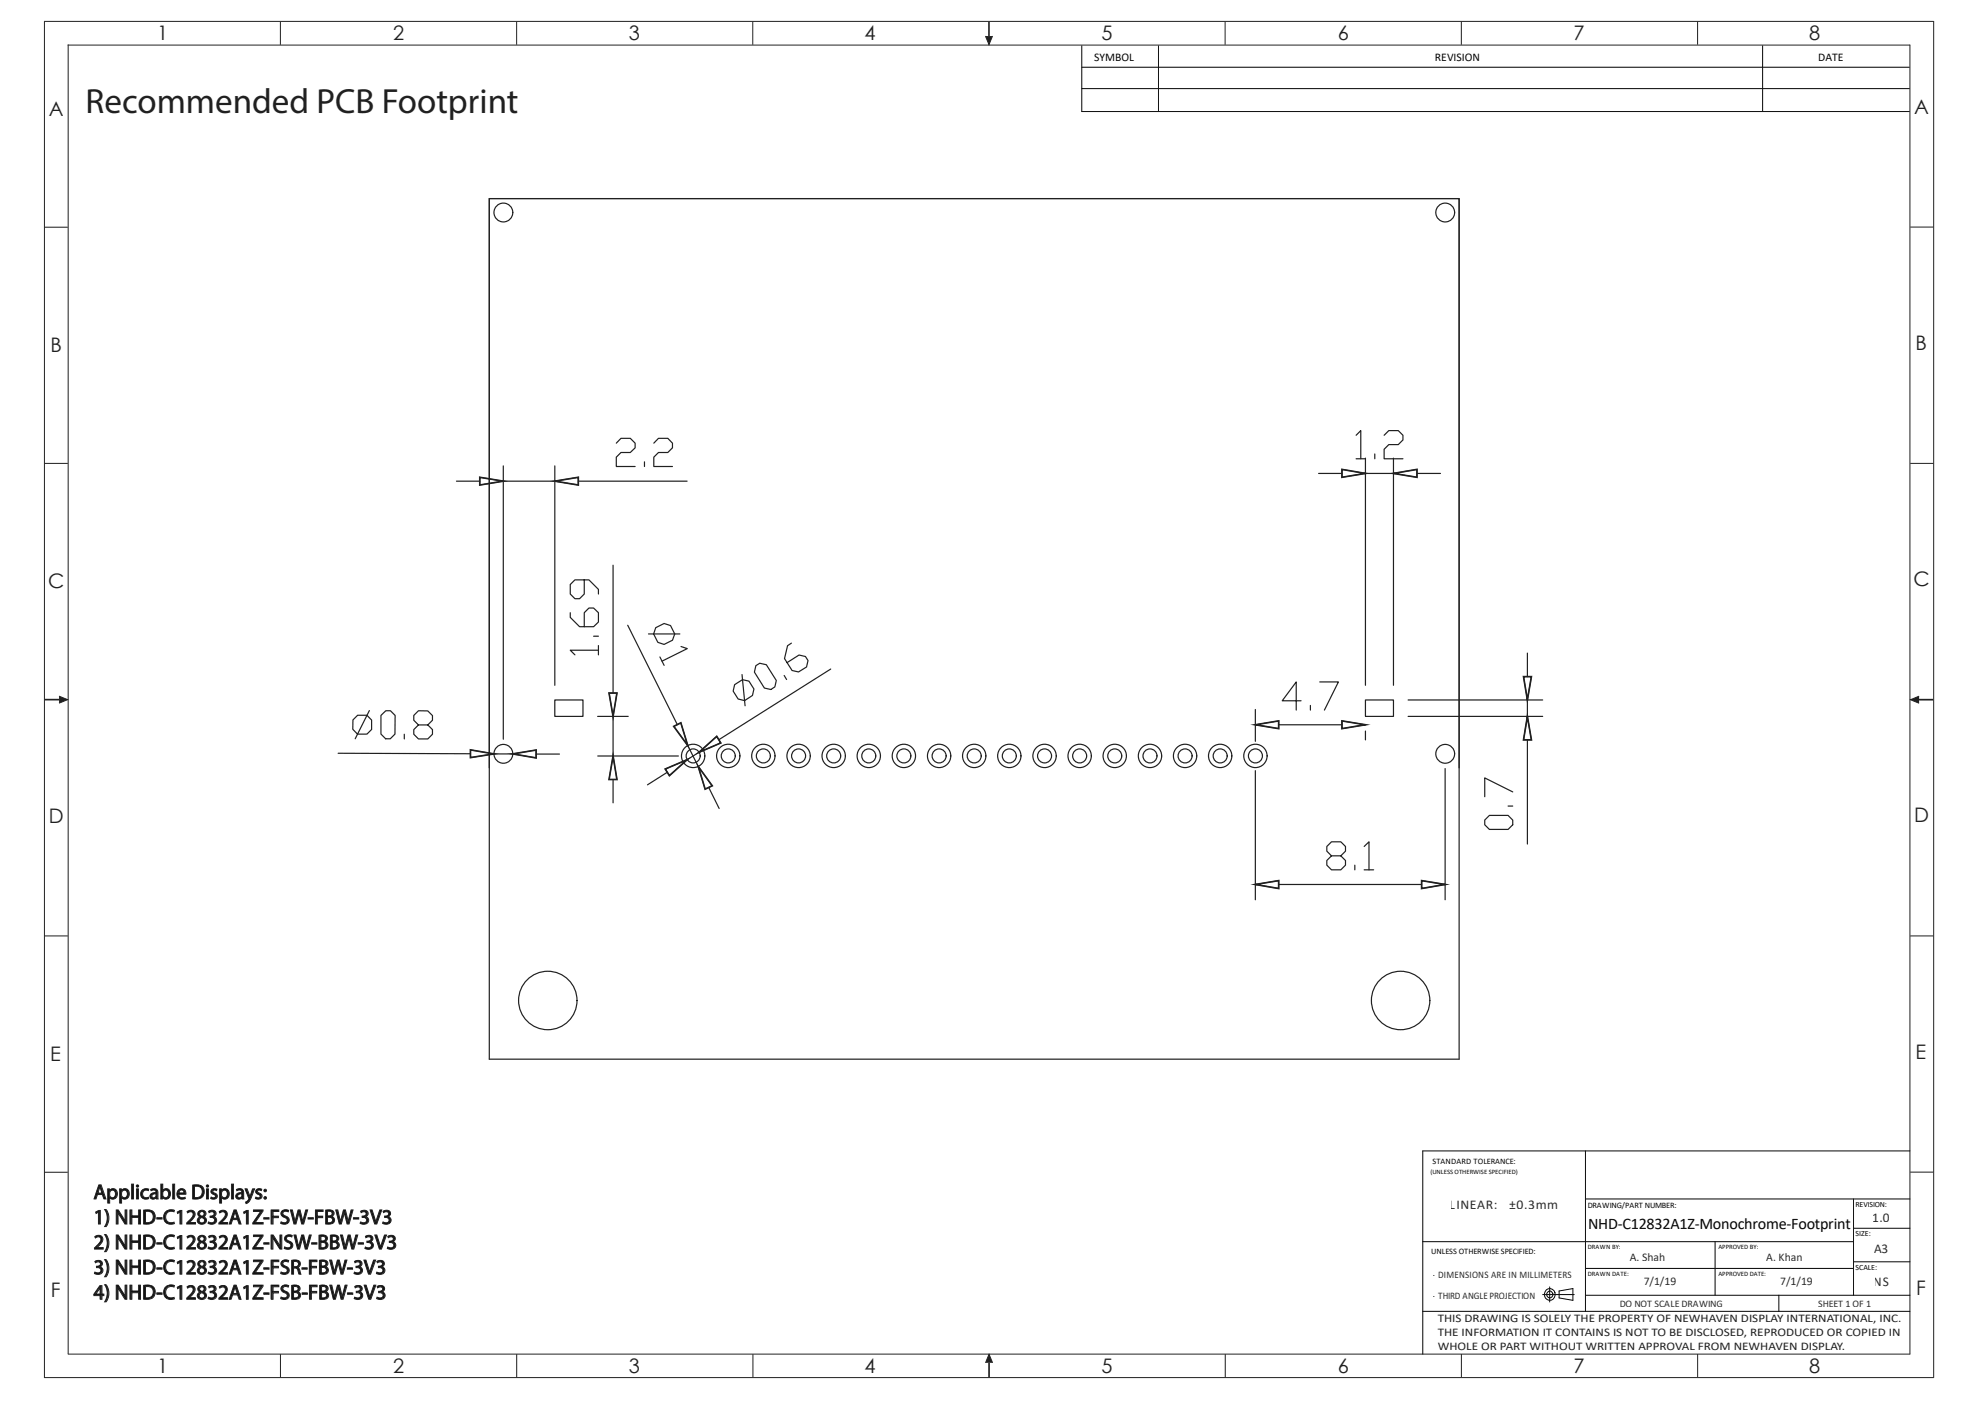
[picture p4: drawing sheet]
<svg xmlns="http://www.w3.org/2000/svg" width="420mm" height="297mm" viewBox="0 0 420 297" stroke-linecap="round" stroke-linejoin="round" font-family="sans-serif">
<!-- layer: Layer 1 -->
<g fill="none" stroke="#231f20" stroke-width=".21">
<path d="M9.3 4.5h399.8M9.4 4.5v287M14.3 9.5h389.8M14.4 9.4v277M59.3 4.6v4.9M109.3 4.6v4.9M159.3 4.6v4.9M259.2 4.6v4.9M309.2 4.6v4.9M359.2 4.6v4.9M404.1 9.5v277M409.1 4.5v287"/>
<path d="M9.5 48.1h4.8M404.2 48h4.9M9.5 98h4.9M283.9 99.3l5 .8-5 .9zM404.2 98h4.9M101.5 101l5 .8-5 .8zM117.4 101.8l5-.8v1.6zM294.8 100.1l5-.8v1.7zM99.5 158.6l5 .9-5 .8zM108.5 159.5l4.9-.8v1.6zM128.9 146.6h1.6l-.8 4.9zM129.7 159.9l.8 5h-1.6z"/>
<path d="M142.6 153.7l1.5-.8 1.4 4.8zM147.9 159.1l3.8-3.3 .8 1.4zM265.6 153.3l5-.8v1.6zM283.9 152.5l5 .8-5 .8zM322.4 143.1h1.6l-.8 5zM323.2 151.5l.8 5h-1.6zM140.8 162.7l4.6-2-3.8 3.4zM147.7 162.1l3 4.1-1.5 .7zM9.5 198h4.8M265.6 187.1l5-.8v1.7zM300.8 186.3l5 .8-5 .9zM404.2 198h4.8"/>
<path d="M9.5 248h4.9M20.3 256.4l.6-.3h.3v2.8h-.4v-2.5l-.5 .3zM20.9 250.6h.5l1 3h-.4l-.3-.9h-1.1l-.3 .9h-.4zM21.1 251l.5 1.4h-.9zM22.2 255.9a.94 .94 0 0 1 .7 .9l.1 .9-.1 .9a.95 .95 0 0 1-.7 .9 3.2 3.2 0 0 0 0-3.6zM22.8 251.5h.4v.4a.98 .98 0 0 1 1.3-.3 .98 .98 0 0 1 .3 1.3 .9 .9 0 0 1-.7 .7 .9 .9 0 0 1-.9-.3v1.2h-.4zM23.4 252a.7 .7 0 0 1 .9-.1 .7 .7 0 0 1 .1 1 .66 .66 0 0 1-.9 .4 .66 .66 0 0 1-.3-.9zM24.6 256h.4l1.5 2.4v-2.4h.3v2.9h-.3l-1.6-2.5 .1 2.5h-.4zM25.3 251.5h.4v.4a.98 .98 0 0 1 1.3-.3 .98 .98 0 0 1 .3 1.3 .9 .9 0 0 1-.7 .7 .9 .9 0 0 1-.9-.3v1.2h-.4zM25.9 252a.7 .7 0 0 1 .9-.1 .7 .7 0 0 1 .1 1 .66 .66 0 0 1-.8 .4 .66 .66 0 0 1-.4-.9zM27.5 256h.4v1.2h1.4v-1.2h.4v2.9h-.4v-1.4h-1.4v1.4h-.4zM27.9 250.5h.3v3.1h-.3z"/>
<path d="M28.9 251.5h.4v2.1h-.4zM28.9 250.7h.4v.4h-.4zM30.2 251.7l.9-.2 .4 .1-.1 .3a.81 .81 0 0 0-1.2 .7 .81 .81 0 0 0 1.2 .7l.1 .2a1.13 1.13 0 0 1-1.6-.3 1.13 1.13 0 0 1 .3-1.5zM30.4 256a1.72 1.72 0 0 1 2.4 1.4 1.67 1.67 0 0 1-2.2 1.5h-.2zM30.8 256.3a1.26 1.26 0 0 1 1.7 1.2 1.26 1.26 0 0 1-1.7 1.1zM31.9 251.6l.2-.1a.86 .86 0 0 1 .9 0 .86 .86 0 0 1 .4 .8l.1 1.3h-.4v-.2a.72 .72 0 0 1-1.3-.1 .72 .72 0 0 1 .8-1h.4v-.3a.69 .69 0 0 0-1-.1zM32.2 252.8l.8-.3v.4a.43 .43 0 0 1-.5 .4 .43 .43 0 0 1-.3-.5zM33.2 257.6h1.1v.3h-1.1zM34 250.5h.4v1.3a.91 .91 0 0 1 1.1-.3 .91 .91 0 0 1 .6 1 .94 .94 0 0 1-.6 1.1 .94 .94 0 0 1-1.1-.3v.3h-.4zM34.6 252a.7 .7 0 0 1 .9-.1 .7 .7 0 0 1 .1 1 .61 .61 0 0 1-.6 .5 .61 .61 0 0 1-.6-.6zM35.3 256.2a1.82 1.82 0 0 1 1.6-.2l-.1 .3a1.22 1.22 0 0 0-1.7 1.1 1.22 1.22 0 0 0 1.7 1.1l.1 .3a1.56 1.56 0 0 1-2.1-.5 1.56 1.56 0 0 1 .5-2.1zM36.6 250.5h.3v3.1h-.3z"/>
<path d="M37.5 256.4l.6-.3h.4v2.8h-.4v-2.5l-.5 .3zM37.8 251.7a.93 .93 0 0 1 1.1-.1 .93 .93 0 0 1 .4 1h-1.5a.84 .84 0 0 0 1.3 .7l.1 .2a1.17 1.17 0 0 1-1.6-.2 1.17 1.17 0 0 1 .2-1.6zM38 251.9a.54 .54 0 0 1 .6-.1 .54 .54 0 0 1 .4 .5h-1.2zM39.6 256.3a.99 .99 0 0 1 1.5 0 .99 .99 0 0 1-.2 1.4l-.8 .9h1.3v.3h-1.9v-.2l1.2-1.3a.66 .66 0 0 0 0-1 .66 .66 0 0 0-1 .2zM40.8 250.7a1.72 1.72 0 0 1 2.4 1.4 1.67 1.67 0 0 1-2.2 1.5h-.2zM41.2 251a1.26 1.26 0 0 1 1.7 1.1 1.26 1.26 0 0 1-1.7 1.2zM42.1 256.2a.79 .79 0 0 1 1.2 0 .79 .79 0 0 1-.2 1.2 .82 .82 0 0 1 .6 1 .82 .82 0 0 1-1 .6 .8 .8 0 0 1-.9-.6 .8 .8 0 0 1 .5-1 .7 .7 0 0 1-.2-1.2zM43.7 251.5h.4v2.1h-.4zM43.7 250.7h.4v.4h-.4zM44.2 256.2a.83 .83 0 0 1 1.1-.1 .83 .83 0 0 1 .2 1.1l-.3 .2a.83 .83 0 0 1 .6 1 .83 .83 0 0 1-1 .6l-.8-.2 .1-.3a.67 .67 0 0 0 1 .1 .67 .67 0 0 0 .1-.9l-.7-.2v-.3h.2a.49 .49 0 0 0 .6-.2 .49 .49 0 0 0-.2-.6h-.5l-.3 .1zM44.8 251.6l.6-.2 .5 .2-.1 .3-.4-.2-.3 .2 .1 .4a.75 .75 0 0 1 .7 1 .75 .75 0 0 1-1.1 .3l-.2-.1 .1-.3 .3 .2a.42 .42 0 0 0 .6-.3l-.2-.3a.7 .7 0 0 1-.6-.4 .7 .7 0 0 1 0-.8zM46.4 256.3a.99 .99 0 0 1 1.5 0 .99 .99 0 0 1-.2 1.4l-.8 .9h1.3v.3h-1.9v-.2l1.2-1.3a.66 .66 0 0 0 0-1 .66 .66 0 0 0-1 .2z"/>
<path d="M46.5 251.5h.3v.4a.98 .98 0 0 1 1.4-.3 .98 .98 0 0 1 .3 1.3 .9 .9 0 0 1-.7 .7 .9 .9 0 0 1-.9-.3v1.2h-.4zM47 252a.7 .7 0 0 1 1-.1 .7 .7 0 0 1 .1 1 .66 .66 0 0 1-.9 .4 .66 .66 0 0 1-.3-.9zM49 250.5h.4v3.1h-.4zM49.5 256h.5l1 2.9h-.4l-.3-.9h-1.1l-.3 .9h-.4zM49.7 256.3l.5 1.4h-.9zM50 251.6l.2-.1a.86 .86 0 0 1 .9 0 .86 .86 0 0 1 .5 .8v1.3h-.4v-.2a.72 .72 0 0 1-1.3-.1 .72 .72 0 0 1 .8-1h.5l-.1-.3a.69 .69 0 0 0-1-.1zM50.4 252.8l.8-.3v.4a.43 .43 0 0 1-.5 .4 .43 .43 0 0 1-.3-.5zM51.6 256.4l.6-.3h.3v2.8h-.4v-2.5l-.5 .3zM51.9 251.5h.4l.6 1.7 .6-1.7h.4l-1.2 2.6-.6 .5-.1-.3 .1-.1a.69 .69 0 0 0 .6-.7zM53.6 256h2.1v.2l-1.7 2.4h1.7v.3h-2.2v-.2l1.7-2.4h-1.6zM54.3 251.6l.6-.2 .5 .2-.1 .3-.5-.2-.3 .2 .2 .4a.75 .75 0 0 1 .7 1 .75 .75 0 0 1-1.2 .3l-.1-.1v-.3l.4 .2a.42 .42 0 0 0 .6-.3l-.2-.3a.7 .7 0 0 1-.7-.4 .7 .7 0 0 1 .1-.8zM55.8 257.6h1.1v.3h-1.1z"/>
<path d="M57.4 256h1.6v.3h-1.2v1h1.1v.3h-1.1v1.3h-.4zM59.7 256.1l.7-.2 .7 .1-.1 .4-.9-.1-.3 .4a1.08 1.08 0 0 0 1 .7 .9 .9 0 0 1 .3 1.2 .9 .9 0 0 1-1.2 .4l-.5-.2 .1-.3a.71 .71 0 0 0 .8 .2 .71 .71 0 0 0 .4-.8l-.5-.3a.83 .83 0 0 1-.7-.6 .83 .83 0 0 1 .2-.9zM61.5 256h.4l.5 2.5 .7-2.5h.4l.6 2.5 .6-2.5h.4l-.9 2.9h-.4l-.5-2.5-.7 2.5h-.4zM65.2 257.6h1.1v.3h-1.1zM66.8 256h1.6v.3h-1.3v1h1.2v.3h-1.2v1.3h-.3zM68.9 256a1.3 1.3 0 0 1 1.8 .7l-.3 .5-.2 .1a.83 .83 0 0 1 .6 1 .83 .83 0 0 1-1 .6h-.9zM69.3 256.3a.58 .58 0 0 1 .8 0 .58 .58 0 0 1 0 .8l-.8 .1zM69.3 257.5h.3a.63 .63 0 0 1 .8 .7 .63 .63 0 0 1-1 .5l-.1-.1zM71.1 256h.4l.5 2.5 .7-2.5h.4l.6 2.5 .6-2.5h.4l-.8 2.9h-.4l-.6-2.5-.7 2.5h-.4zM74.8 257.6h1.1v.3h-1.1zM76.3 256.2a.83 .83 0 0 1 1.2-.1 .83 .83 0 0 1 .2 1.1l-.3 .2a.83 .83 0 0 1 .6 1 .83 .83 0 0 1-1 .6l-.8-.2 .1-.3a.67 .67 0 0 0 1 .1 .67 .67 0 0 0 .1-.9l-.8-.2v-.3h.3a.49 .49 0 0 0 .5-.2 .49 .49 0 0 0-.1-.6h-.5l-.4 .1zM78.3 256h.4l.8 2.5 .9-2.5h.4l-1.1 2.9h-.4z"/>
<path d="M81.1 256.2a.83 .83 0 0 1 1.1-.1 .83 .83 0 0 1 .2 1.1l-.3 .2a.83 .83 0 0 1 .6 1 .83 .83 0 0 1-1 .6l-.7-.2 .1-.3a.67 .67 0 0 0 .9 .1 .67 .67 0 0 0 .1-.9l-.7-.2v-.3h.2a.49 .49 0 0 0 .6-.2 .49 .49 0 0 0-.2-.6h-.5l-.3 .1zM404.2 247.9h4.9M20.1 261.6a.99 .99 0 0 1 1.5 0 .99 .99 0 0 1-.2 1.5l-.9 .8h1.3v.3h-1.8v-.2l1.2-1.3a.66 .66 0 0 0 0-1 .66 .66 0 0 0-1 .2zM20.1 266.8a.83 .83 0 0 1 1.1-.1 .83 .83 0 0 1 .2 1.1l-.3 .2a.83 .83 0 0 1 .7 1 .83 .83 0 0 1-1.1 .6l-.7-.2 .1-.3a.67 .67 0 0 0 .9 .1 .67 .67 0 0 0 .2-.9l-.8-.2v-.2h.2a.49 .49 0 0 0 .6-.3 .49 .49 0 0 0-.1-.6h-.5l-.4 .1zM21.2 272h.4v1.8h.4v.3h-.4v.8h-.4v-.8h-1.3v-.3zM21.2 272.4v1.4h-.9zM22.2 261.2a.94 .94 0 0 1 .7 .9l.1 .9-.1 .9a.95 .95 0 0 1-.7 .9 3.2 3.2 0 0 0 0-3.6zM22.2 266.5a.94 .94 0 0 1 .7 .9l.1 .9-.1 .9a.95 .95 0 0 1-.7 .9 3.2 3.2 0 0 0 0-3.6zM22.2 271.8a.94 .94 0 0 1 .7 .9l.1 .9-.1 .9a.95 .95 0 0 1-.7 .9 3.2 3.2 0 0 0 0-3.6zM24.6 261.3h.4l1.5 2.4v-2.4h.3v2.9h-.3l-1.6-2.5 .1 2.5h-.4zM24.6 266.6h.4l1.5 2.4v-2.4h.3v2.9h-.3l-1.6-2.5 .1 2.5h-.4zM24.6 271.9h.4l1.5 2.4v-2.4h.3v3h-.3l-1.6-2.6 .1 2.6h-.4z"/>
<path d="M27.5 261.3h.4v1.2h1.4v-1.2h.4v2.9h-.4v-1.4h-1.4v1.4h-.4zM27.5 266.6h.4v1.2h1.4v-1.2h.4v2.9h-.4v-1.4h-1.4v1.4h-.4zM27.5 271.9h.4v1.2h1.4v-1.2h.4v3h-.4v-1.4h-1.4v1.4h-.4zM30.4 261.3a1.72 1.72 0 0 1 2.4 1.4 1.67 1.67 0 0 1-2.2 1.5h-.2zM30.4 266.6a1.72 1.72 0 0 1 2.4 1.4 1.67 1.67 0 0 1-2.2 1.6l-.2-.1zM30.4 271.9a1.72 1.72 0 0 1 2.4 1.4 1.67 1.67 0 0 1-2.2 1.6l-.2-.1zM30.8 261.6a1.26 1.26 0 0 1 1.7 1.2 1.26 1.26 0 0 1-1.7 1.1zM30.8 266.9a1.26 1.26 0 0 1 1.7 1.2 1.26 1.26 0 0 1-1.7 1.1zM30.8 272.2a1.26 1.26 0 0 1 1.7 1.2 1.26 1.26 0 0 1-1.7 1.1zM33.2 262.9h1.1v.3h-1.1zM33.2 268.2h1.1v.3h-1.1zM33.2 273.5h1.1v.3h-1.1z"/>
<path d="M35.3 261.5a1.82 1.82 0 0 1 1.6-.2l-.1 .4a1.22 1.22 0 0 0-1.7 1.1 1.22 1.22 0 0 0 1.7 1l.1 .3a1.56 1.56 0 0 1-2.1-.5 1.56 1.56 0 0 1 .5-2.1zM35.3 266.8a1.82 1.82 0 0 1 1.6-.2l-.1 .4a1.22 1.22 0 0 0-1.7 1.1 1.22 1.22 0 0 0 1.7 1l.1 .3a1.56 1.56 0 0 1-2.1-.5 1.56 1.56 0 0 1 .5-2.1zM35.3 272.1a1.82 1.82 0 0 1 1.6-.1l-.1 .3a1.22 1.22 0 0 0-1.7 1.1 1.22 1.22 0 0 0 1.7 1.1l.1 .3a1.56 1.56 0 0 1-2.1-.6 1.56 1.56 0 0 1 .5-2.1zM37.5 261.7l.6-.3h.4v2.8h-.4v-2.5l-.5 .3zM37.5 267l.6-.3h.4v2.8h-.4v-2.5l-.5 .3zM37.5 272.3l.6-.3h.4v2.9h-.4v-2.6l-.5 .3zM39.6 261.6a.99 .99 0 0 1 1.5 0 .99 .99 0 0 1-.2 1.5l-.8 .8h1.3v.3h-1.9v-.2l1.2-1.3a.66 .66 0 0 0 0-1 .66 .66 0 0 0-1 .2zM39.6 266.9a.99 .99 0 0 1 1.5 0 .99 .99 0 0 1-.2 1.5l-.8 .8h1.3v.3h-1.9v-.2l1.2-1.3a.66 .66 0 0 0 0-1 .66 .66 0 0 0-1 .2zM39.6 272.2a.99 .99 0 0 1 1.5 0 .99 .99 0 0 1-.2 1.5l-.8 .8h1.3v.4h-1.9v-.3l1.2-1.3a.66 .66 0 0 0 0-1 .66 .66 0 0 0-1 .2zM42.1 261.5a.79 .79 0 0 1 1.2 0 .79 .79 0 0 1-.2 1.2 .82 .82 0 0 1 .6 1 .82 .82 0 0 1-1 .6 .8 .8 0 0 1-.9-.6 .8 .8 0 0 1 .5-1 .7 .7 0 0 1-.2-1.2zM42.1 266.8a.79 .79 0 0 1 1.2 0 .79 .79 0 0 1-.2 1.2 .82 .82 0 0 1 .6 1 .82 .82 0 0 1-1 .6 .8 .8 0 0 1-.9-.6 .8 .8 0 0 1 .5-1 .7 .7 0 0 1-.2-1.2zM42.1 272.1a.79 .79 0 0 1 1.2 0 .79 .79 0 0 1-.2 1.2 .82 .82 0 0 1 .6 1 .82 .82 0 0 1-1 .6 .8 .8 0 0 1-.9-.6 .8 .8 0 0 1 .5-.9v-.1a.7 .7 0 0 1-.2-1.2z"/>
<path d="M44.2 261.5a.83 .83 0 0 1 1.1-.1 .83 .83 0 0 1 .2 1.1l-.3 .2a.83 .83 0 0 1 .6 1 .83 .83 0 0 1-1 .6l-.8-.2 .1-.3a.67 .67 0 0 0 1 .1 .67 .67 0 0 0 .1-.9l-.7-.2v-.2h.2a.49 .49 0 0 0 .6-.3 .49 .49 0 0 0-.2-.6h-.5l-.3 .1zM44.2 266.8a.83 .83 0 0 1 1.1-.1 .83 .83 0 0 1 .2 1.1l-.3 .2a.83 .83 0 0 1 .6 1 .83 .83 0 0 1-1 .6l-.8-.2 .1-.3a.67 .67 0 0 0 1 .1 .67 .67 0 0 0 .1-.9l-.7-.2v-.2h.2a.49 .49 0 0 0 .6-.3 .49 .49 0 0 0-.2-.6h-.5l-.3 .1zM44.2 272.2a.83 .83 0 0 1 1.1-.2 .83 .83 0 0 1 .2 1.1l-.3 .2a.83 .83 0 0 1 .6 1 .83 .83 0 0 1-1 .6l-.8-.2 .1-.3a.67 .67 0 0 0 1 .1 .67 .67 0 0 0 .1-.9l-.7-.1v-.3h.2a.49 .49 0 0 0 .6-.3 .49 .49 0 0 0-.2-.6h-.5l-.3 .1zM46.4 261.6a.99 .99 0 0 1 1.5 0 .99 .99 0 0 1-.2 1.5l-.8 .8h1.3v.3h-1.9v-.2l1.2-1.3a.66 .66 0 0 0 0-1 .66 .66 0 0 0-1 .2zM46.4 266.9a.99 .99 0 0 1 1.5 0 .99 .99 0 0 1-.2 1.5l-.8 .8h1.3v.3h-1.9v-.2l1.2-1.3a.66 .66 0 0 0 0-1 .66 .66 0 0 0-1 .2zM46.4 272.2a.99 .99 0 0 1 1.5 0 .99 .99 0 0 1-.2 1.5l-.8 .8h1.3v.4h-1.9v-.3l1.2-1.3a.66 .66 0 0 0 0-1 .66 .66 0 0 0-1 .2zM49.5 261.3h.5l1 2.9h-.4l-.3-.9h-1.1l-.3 .9h-.4zM49.5 266.6h.5l1 2.9h-.4l-.3-.9h-1.1l-.3 .9h-.4zM49.5 271.9h.5l1 3h-.4l-.3-1h-1.1l-.3 1h-.4zM49.7 261.6l.5 1.4h-.9zM49.7 266.9l.5 1.4h-.9zM49.7 272.2l.5 1.4h-.9z"/>
<path d="M51.6 261.7l.6-.3h.3v2.8h-.4v-2.5l-.5 .3zM51.6 267l.6-.3h.3v2.8h-.4v-2.5l-.5 .3zM51.6 272.3l.6-.3h.3v2.9h-.4v-2.6l-.5 .3zM53.6 261.3h2.1v.2l-1.7 2.4h1.7v.3h-2.2v-.2l1.7-2.4h-1.6zM53.6 266.6h2.1v.2l-1.7 2.4h1.7v.3h-2.2v-.2l1.7-2.4h-1.6zM53.6 271.9h2.1v.2l-1.7 2.4h1.7v.4h-2.2v-.3l1.7-2.4h-1.6zM55.8 262.9h1.1v.3h-1.1zM55.8 268.2h1.1v.3h-1.1zM55.8 273.5h1.1v.3h-1.1zM57.4 261.3h.4l1.5 2.4v-2.4h.3v2.9h-.4l-1.5-2.5 .1 2.5h-.4zM57.4 266.6h1.6v.3h-1.2v1h1.1v.3h-1.1v1.3h-.4zM57.4 271.9h1.6v.3h-1.2v1h1.1v.3h-1.1v1.4h-.4z"/>
<path d="M59.7 266.7l.7-.2 .7 .2-.1 .3-.9-.1-.3 .4a1.08 1.08 0 0 0 1 .7 .9 .9 0 0 1 .3 1.2 .9 .9 0 0 1-1.2 .4l-.5-.2 .1-.3a.71 .71 0 0 0 .8 .2 .71 .71 0 0 0 .4-.8l-.5-.3a.83 .83 0 0 1-.7-.6 .83 .83 0 0 1 .2-.9zM59.7 272.1l.7-.3 .7 .2-.1 .3-.9-.1-.3 .4a1.08 1.08 0 0 0 1 .7 .9 .9 0 0 1 .3 1.2 .9 .9 0 0 1-1.2 .4l-.5-.2 .1-.3a.71 .71 0 0 0 .8 .2 .71 .71 0 0 0 .4-.8l-.5-.3a.83 .83 0 0 1-.7-.6 .83 .83 0 0 1 .2-.8zM60.5 261.4l.7-.2 .6 .2-.1 .3-.9-.1-.2 .4a1.08 1.08 0 0 0 .9 .7 .9 .9 0 0 1 .3 1.2 .9 .9 0 0 1-1.2 .4l-.5-.2 .1-.3a.71 .71 0 0 0 .9 .2 .71 .71 0 0 0 .4-.8l-.5-.3a.83 .83 0 0 1-.7-.6 .83 .83 0 0 1 .2-.9zM61.7 266.6a1.32 1.32 0 0 1 1.9 .8 .78 .78 0 0 1-.6 .7l.3 .4 .4 1h-.4l-.2-.3a.82 .82 0 0 0-1-.9v1.2h-.4zM61.7 271.9a1.3 1.3 0 0 1 1.8 .7l-.2 .5-.3 .1a.83 .83 0 0 1 .6 1 .83 .83 0 0 1-.9 .7l-1-.1zM62.1 266.9a.63 .63 0 0 1 .9 .1 .63 .63 0 0 1-.2 .9l-.7 .1zM62.1 272.2a.58 .58 0 0 1 .8 0 .58 .58 0 0 1 0 .8l-.8 .1zM62.1 273.4h.3a.63 .63 0 0 1 .8 .7 .63 .63 0 0 1-1 .5h-.1zM62.2 261.3h.4l.6 2.5 .6-2.5h.4l.6 2.5 .7-2.5h.3l-.8 2.9h-.4l-.6-2.5-.6 2.5h-.4zM63.9 268.2h1.1v.3h-1.1zM63.9 273.5h1.1v.3h-1.1zM65.5 266.6h1.6v.3h-1.3v1h1.2v.3h-1.2v1.3h-.3z"/>
<path d="M65.5 271.9h1.6v.3h-1.2v1h1.1v.3h-1.1v1.4h-.4zM66 262.9h1v.3h-1zM67.5 261.3a1.3 1.3 0 0 1 1.8 .7l-.2 .5-.3 .1a.83 .83 0 0 1 .6 1 .83 .83 0 0 1-1 .6h-.9zM67.6 266.6a1.3 1.3 0 0 1 1.8 .7l-.3 .5-.2 .1a.83 .83 0 0 1 .6 1 .83 .83 0 0 1-1 .7l-.9-.1zM67.7 271.9a1.3 1.3 0 0 1 1.7 .7l-.2 .5-.3 .1a.83 .83 0 0 1 .6 1 .83 .83 0 0 1-.9 .7l-.9-.1zM67.9 261.6a.58 .58 0 0 1 .8 0 .58 .58 0 0 1 0 .8l-.8 .1zM67.9 262.8h.3a.63 .63 0 0 1 .8 .7 .63 .63 0 0 1-1 .5l-.1-.1zM68 266.9a.58 .58 0 0 1 .8 0 .58 .58 0 0 1 0 .8l-.8 .1zM68 268.1h.3a.63 .63 0 0 1 .8 .7 .63 .63 0 0 1-1 .5h-.1zM68 272.2a.58 .58 0 0 1 .8 0 .58 .58 0 0 1 .1 .8l-.9 .1zM68 273.4h.4a.63 .63 0 0 1 .7 .7 .63 .63 0 0 1-.9 .5h-.2zM69.8 266.6h.4l.5 2.5 .7-2.5h.4l.6 2.5 .6-2.5h.4l-.8 2.9h-.4l-.6-2.5-.7 2.5h-.4z"/>
<path d="M69.8 271.9h.4l.6 2.5 .6-2.5h.4l.6 2.5 .6-2.5h.4l-.8 3h-.4l-.6-2.6-.6 2.6h-.4zM69.9 261.3a1.3 1.3 0 0 1 1.8 .7l-.3 .5-.2 .1a.83 .83 0 0 1 .6 1 .83 .83 0 0 1-1 .6h-.9zM70.3 261.6a.58 .58 0 0 1 .8 0 .58 .58 0 0 1 0 .8l-.8 .1zM70.3 262.8h.3a.63 .63 0 0 1 .8 .7 .63 .63 0 0 1-1 .5l-.1-.1zM72.1 261.3h.4l.5 2.5 .7-2.5h.4l.6 2.5 .6-2.5h.4l-.8 2.9h-.5l-.5-2.5-.7 2.5h-.4zM73.5 268.2h1.1v.3h-1.1zM73.5 273.5h1.1v.3h-1.1zM75 266.8a.83 .83 0 0 1 1.2-.1 .83 .83 0 0 1 .2 1.1l-.3 .2a.83 .83 0 0 1 .6 1 .83 .83 0 0 1-1 .6l-.8-.2 .1-.3a.67 .67 0 0 0 1 .1 .67 .67 0 0 0 .1-.9l-.8-.2v-.2h.3a.49 .49 0 0 0 .5-.3 .49 .49 0 0 0-.1-.6h-.5l-.4 .1zM75.1 272.2a.83 .83 0 0 1 1.1-.2 .83 .83 0 0 1 .2 1.1l-.3 .2a.83 .83 0 0 1 .6 1 .83 .83 0 0 1-1 .6l-.7-.2 .1-.3a.67 .67 0 0 0 .9 .1 .67 .67 0 0 0 .1-.9l-.7-.1v-.3h.2a.49 .49 0 0 0 .6-.3 .49 .49 0 0 0-.2-.6h-.5l-.3 .1zM75.8 262.9h1.1v.3h-1.1zM77 266.6h.4l.8 2.5 .9-2.5h.4l-1.1 2.9h-.4zM77.1 271.9h.4l.8 2.6 .8-2.6h.4l-1 3h-.5z"/>
<path d="M77.3 261.5a.83 .83 0 0 1 1.2-.1 .83 .83 0 0 1 .2 1.1l-.3 .2a.83 .83 0 0 1 .6 1 .83 .83 0 0 1-1 .6l-.8-.2 .1-.3a.67 .67 0 0 0 1 .1 .67 .67 0 0 0 .1-.9l-.8-.2v-.2h.3a.49 .49 0 0 0 .5-.3 .49 .49 0 0 0-.1-.6h-.5l-.4 .1zM79.3 261.3h.4l.8 2.5 .9-2.5h.4l-1.1 2.9h-.4zM79.8 266.8a.83 .83 0 0 1 1.1-.1 .83 .83 0 0 1 .2 1.1l-.3 .2a.83 .83 0 0 1 .6 1 .83 .83 0 0 1-1 .6l-.7-.2 .1-.3a.67 .67 0 0 0 .9 .1 .67 .67 0 0 0 .1-.9l-.7-.2v-.2h.2a.49 .49 0 0 0 .6-.3 .49 .49 0 0 0-.2-.6h-.5l-.3 .1zM79.8 272.2a.83 .83 0 0 1 1.1-.2 .83 .83 0 0 1 .2 1.1l-.3 .2a.83 .83 0 0 1 .7 1 .83 .83 0 0 1-1.1 .6l-.7-.2 .1-.3a.67 .67 0 0 0 .9 .1 .67 .67 0 0 0 .2-.9l-.8-.1v-.3h.2a.49 .49 0 0 0 .6-.3 .49 .49 0 0 0-.1-.6h-.5l-.4 .1zM82.1 261.5a.83 .83 0 0 1 1.1-.1 .83 .83 0 0 1 .2 1.1l-.3 .2a.83 .83 0 0 1 .6 1 .83 .83 0 0 1-1 .6l-.8-.2 .2-.3a.67 .67 0 0 0 .9 .1 .67 .67 0 0 0 .1-.9l-.7-.2v-.2h.2a.49 .49 0 0 0 .6-.3 .49 .49 0 0 0-.2-.6h-.5l-.3 .1zM9.3 291.4h399.9M14.4 286.4h389.8M59.3 286.5v4.8M109.3 286.5v4.8M159.3 286.5v4.8M259.2 286.5v4.8M309.2 286.4v4.9"/>
<path d="M359.2 286.4v4.9"/>
<circle cx="42.7" cy="258.1" r=".56"/>
<circle cx="42.7" cy="256.8" r=".48"/>
<circle cx="56.1" cy="253.4" r=".27"/>
<circle cx="56.1" cy="251.8" r=".27"/>
<circle cx="42.7" cy="263.4" r=".56"/>
<circle cx="42.7" cy="274.1" r=".56"/>
<circle cx="42.7" cy="268.8" r=".56"/>
<circle cx="42.7" cy="267.4" r=".48"/>
<circle cx="42.7" cy="272.7" r=".48"/>
<circle cx="42.7" cy="262.1" r=".48"/>
</g>
<g fill="#231f20" stroke="#231f20" stroke-width=".21">
<path d="M208.5 7.6h1.5l-.7 1.8z"/>
<path d="M209.3 286.5l.7 1.8h-1.5z"/>
<path d="M12.5 147.3l1.8 .7-1.8 .8z"/>
<path d="M404.2 148l1.9-.7v1.5z"/>
</g>
<g fill="none" stroke="#231f20" stroke-width=".35">
<path d="M209.3 4.6v3M283.9 99.3l5 .8-5 .9zM101.5 101l5 .8-5 .8zM117.4 101.8l5-.8v1.6zM294.8 100.1l5-.8v1.7zM9.5 148h3M99.5 158.6l5 .9-5 .8zM108.5 159.5l4.9-.8v1.6zM128.9 146.6h1.6l-.8 4.9zM129.7 159.9l.8 5h-1.6zM142.6 153.7l1.5-.8 1.4 4.8zM147.9 159.1l3.8-3.3 .8 1.4z"/>
<path d="M265.6 153.3l5-.8v1.6zM283.9 152.5l5 .8-5 .8zM322.4 143.1h1.6l-.8 5zM323.2 151.5l.8 5h-1.6zM406 148h3.1M140.8 162.7l4.6-2-3.8 3.4zM147.7 162.1l3 4.1-1.5 .7zM265.6 187.1l5-.8v1.7zM300.8 186.3l5 .8-5 .9zM209.3 288.3v3"/>
</g>
<g fill="none" stroke="#050504" stroke-width=".21">
<path d="M228.9 18.7h175.1M228.9 9.7v13.9h175.1M228.9 14.2h175.1M245.1 9.7v13.9M372.9 9.7v13.9M335.5 253.6h68.6M335.5 243.5v33.9M392.2 253.6v20.4M392.2 259.8h11.9M404.1 243.5h-103.1v42.9M301 262.7h34.3M301 277.4h103.1"/>
<path d="M326.4 273.9h6.7M327.9 272.2v3.2M329.9 273.1l2.9-.5v2.5l-2.9-.5zM335.5 268.3h56.7M335.5 262.7h56.7M335.5 274h68.6M362.9 262.7v11.3M376.4 274v3.4M392.2 266.9h11.9"/>
<circle cx="327.9" cy="273.8" r="1.2"/>
<circle cx="327.9" cy="273.9" r=".68"/>
</g>
<g fill="none" stroke="#231f20" stroke-width=".25">
<path d="M103.5 42h205.2v182.1h-205.2zM106.5 98.5v57.9M117.4 98.5v46.5M130.4 93.7l1-1h2l1 1v1l-1 1h-2l-1 1v2h4M136.4 97.7v1M138.3 93.7l1-1h2l1 1v1l-1 1h-2l-1 1v2h4M286.9 92.1l1-1v5.9M286.9 97h2M288.9 96.9v48.1M290.9 96v1M292.9 92.1l.9-1h2.1l.9 1v1l-.9 1h-2.1l-.9 .9v2h3.9M294.8 96.9v48.1"/>
<path d="M96.6 101.8h4.9M106.5 101.8h10.9M122.4 101.8h23M129.7 119.6v27M279 100.1h4.9M288.9 100.1h5.9M299.8 100.1h5M120.7 129.6v1l1.9 2h3l1-1v-2l-1-1h-1l-1 1v3M123.6 122.7v3l-1 .9h-1l-.9-.9v-2.1l.9-.9h3l2 2v1M125.6 134.6h1M126.6 136.6v1.9M126.6 137.5h-5.9l.9 1"/>
<path d="M132.8 132.3l10.5 21M137.2 134.1h6.7M138.7 132.8l1.8-.9 1.4 .4 .9 1.8-.5 1.3-1.8 .9-1.3-.4-.9-1.8zM139.6 139l.9 1.7M144.1 136.8l1.3 .4-5.3 2.7M167.5 136l-.9 .6-.6 2.7 1.6 2.5 1.4 .3 1.7-1 .3-1.4-.6-.8-1.3-.3-2.6 1.6M323.2 138.2v4.9M71.5 159.3l28 .1M74.7 152.3l1-1h1.9l1 1v2l-1 1h-2l-1-1zM78.2 150.3l-3 6M80.6 151.3l1-.9h1l1 .9v4l-1 1h-1l-1-1zM85.5 155.3v1"/>
<path d="M88.5 153.3l-.9-.9v-1.1l.9-.9h2l1 1v1l-1 .9h-2l-.9 1v1l.9 1h2l1-1v-1l-1-1M104.5 159.5h4M113.4 159.5h5M117.4 148.1h5.9v3.4h-5.9zM126.4 151.5h6.5M126.5 159.9h17M129.7 151.5v8.4M145.5 157.7l2.2 4.4M147.9 159.1l-2.5 1.6M155.4 144.8l1.7-1 1.4 .3 1 1.7-.3 1.3-1.7 1.1-1.3-.3-1.1-1.7zM157 142.7l.6 6.6M159.9 140.8l.8-.5 1.4 .3 2.2 3.3-.4 1.4-.8 .6-1.4-.4-2.1-3.3z"/>
<path d="M165.9 142.9l.5 .8M175.8 141.5l-23.7 15M265.6 150.1v6.7M270.6 153.3h13.3M275.3 148.2h-4l3-3.9v5.9M277.3 149.2v1M279.2 144.3h4l-3 5.9M288.9 148.1h5.9v3.4h-5.9zM288.9 154.6v1.9M297.9 148.1h28.5M297.9 151.5h28.5M323.2 148.1v3.4"/>
<path d="M323.2 156.5v22.1M103.5 162.4v-120.4h205.2v120.4M129.7 164.9v4.9M141.2 163.4l-4.2 2.6M149.9 166.6l2.3 4.4M265.6 163v27.3M288.6 179.1l1.1-1v5.9M305.8 162.6v27.7M315.1 172.5h4l1 1v1l-1 1h-4l-1-1v-1zM319.1 170.5h1M320.1 167.5l-6-2.9v3.9M270.6 187.1h30.2"/>
<path d="M281.7 181l-1-.9v-1l1-1h2l1 1v1l-1 .9h-2l-1 1v1l1 1h2l1-1v-1l-1-1M286.7 183v1M288.6 184h2"/>
<circle cx="106.5" cy="45" r="1.99"/>
<circle cx="305.8" cy="45" r="1.99"/>
<circle cx="106.5" cy="159.5" r="1.99"/>
<circle cx="146.7" cy="159.9" r="2.47"/>
<circle cx="146.7" cy="159.9" r="1.48"/>
<circle cx="154.1" cy="159.9" r="2.47"/>
<circle cx="154.1" cy="159.9" r="1.48"/>
<circle cx="161.5" cy="159.9" r="2.47"/>
<circle cx="161.5" cy="159.9" r="1.48"/>
<circle cx="169" cy="159.9" r="2.47"/>
<circle cx="169" cy="159.9" r="1.48"/>
<circle cx="176.4" cy="159.9" r="2.47"/>
<circle cx="176.4" cy="159.9" r="1.48"/>
<circle cx="183.8" cy="159.9" r="2.47"/>
<circle cx="183.8" cy="159.9" r="1.48"/>
<circle cx="191.2" cy="159.9" r="2.47"/>
<circle cx="191.2" cy="159.9" r="1.48"/>
<circle cx="198.7" cy="159.9" r="1.48"/>
<circle cx="198.7" cy="159.9" r="2.47"/>
<circle cx="206.1" cy="159.9" r="2.47"/>
<circle cx="206.1" cy="159.9" r="1.48"/>
<circle cx="213.6" cy="159.9" r="2.47"/>
<circle cx="213.6" cy="159.9" r="1.48"/>
<circle cx="221" cy="159.9" r="2.47"/>
<circle cx="221" cy="159.9" r="1.48"/>
<circle cx="228.4" cy="159.9" r="2.47"/>
<circle cx="228.4" cy="159.9" r="1.48"/>
<circle cx="235.9" cy="159.9" r="2.47"/>
<circle cx="235.9" cy="159.9" r="1.48"/>
<circle cx="243.3" cy="159.9" r="2.47"/>
<circle cx="243.3" cy="159.9" r="1.48"/>
<circle cx="250.7" cy="159.9" r="2.47"/>
<circle cx="250.7" cy="159.9" r="1.48"/>
<circle cx="258.2" cy="159.9" r="2.47"/>
<circle cx="258.2" cy="159.9" r="1.48"/>
<circle cx="265.6" cy="159.9" r="2.47"/>
<circle cx="265.6" cy="159.9" r="1.48"/>
<circle cx="305.8" cy="159.5" r="1.99"/>
<circle cx="115.9" cy="211.6" r="6.2"/>
<circle cx="296.4" cy="211.6" r="6.2"/>
</g>
<text font-size="7.4" fill="#231f20" x="18.1" y="23.9">Recommended PCB Footprint</text>
<g font-size="4.4" fill="#050504">
<text x="19.8" y="253.6">Applicable Displays:</text>
<text x="19.8" y="258.9">1) NHD-C12832A1Z-FSW-FBW-3V3</text>
<text x="19.8" y="264.2">2) NHD-C12832A1Z-NSW-BBW-3V3</text>
<text x="19.8" y="269.5">3) NHD-C12832A1Z-FSR-FBW-3V3</text>
<text x="19.8" y="274.9">4) NHD-C12832A1Z-FSB-FBW-3V3</text>
</g>
<g font-size="4.2" fill="#231f20">
<text x="33.2" y="8.5">1</text>
<text x="83.2" y="8.5">2</text>
<text x="133.1" y="8.5">3</text>
<text x="182.9" y="8.5">4</text>
<text x="233.1" y="8.5">5</text>
<text x="283.1" y="8.5">6</text>
<text x="332.9" y="8.5">7</text>
<text x="382.8" y="8.5">8</text>
<text x="10.4" y="24.5">A</text>
<text x="405" y="24.1">A</text>
<text x="10.7" y="74.5">B</text>
<text x="405.3" y="74.1">B</text>
<text x="10.2" y="124.4">C</text>
<text x="404.9" y="124">C</text>
<text x="405" y="173.8">D</text>
<text x="10.3" y="174.2">D</text>
<text x="10.6" y="224.4">E</text>
<text x="405.3" y="224.1">E</text>
<text x="10.8" y="274.4">F</text>
<text x="405.4" y="274">F</text>
<text x="33.2" y="290.4">1</text>
<text x="83.2" y="290.4">2</text>
<text x="133.1" y="290.4">3</text>
<text x="182.9" y="290.4">4</text>
<text x="233.1" y="290.4">5</text>
<text x="283" y="290.4">6</text>
<text x="332.9" y="290.4">7</text>
<text x="382.8" y="290.4">8</text>
</g>
<text font-size="3.4" fill="#050504" x="336" y="260">NHD-C12832A1Z-Monochrome-Footprint</text>
<g font-size="2.8" fill="#050504">
<text x="306.8" y="255.7">LINEAR:</text>
<text x="319.3" y="255.7">±0.3mm</text>
<text x="396.3" y="258.5">1.0</text>
<text x="396.6" y="265.1">A3</text>
<text x="396.5" y="272.1">NS</text>
</g>
<g font-size="2.5" fill="#050504">
<text x="231.5" y="12.8">SYMBOL</text>
<text x="303.6" y="12.8">REVISION</text>
<text x="384.7" y="12.8">DATE</text>
<text x="344.8" y="266.7">A. Shah</text>
<text x="373.7" y="266.7">A. Khan</text>
<text x="347.8" y="271.9">7/1/19</text>
<text x="376.7" y="271.9">7/1/19</text>
</g>
<g font-size="2.5" fill="#231f20">
<text x="304.2" y="279.7">THIS DRAWING IS SOLELY THE PROPERTY OF NEWHAVEN DISPLAY INTERNATIONAL, INC.</text>
<text x="304.2" y="282.7">THE INFORMATION IT CONTAINS IS NOT TO BE DISCLOSED, REPRODUCED OR COPIED IN</text>
<text x="304.2" y="285.6">WHOLE OR PART WITHOUT WRITTEN APPROVAL FROM NEWHAVEN DISPLAY.</text>
</g>
<g font-size="2.1" fill="#050504">
<text x="303.2" y="274.7">- THIRD ANGLE PROJECTION</text>
<text x="303.2" y="270.3">- DIMENSIONS ARE IN MILLIMETERS</text>
<text x="342.7" y="276.4">DO NOT SCALE DRAWING</text>
<text x="384.7" y="276.4">SHEET 1 OF 1</text>
</g>
<g font-size="1.8" fill="#050504">
<text x="303.1" y="246.2">STANDARD TOLERANCE:</text>
<text x="335.9" y="255.4">DRAWING/PART NUMBER:</text>
<text x="302.8" y="265.3">UNLESS OTHERWISE SPECIFIED:</text>
</g>
<g font-size="1.7" fill="#050504">
<text x="392.6" y="255.3">REVISION:</text>
<text x="392.6" y="261.5">SIZE:</text>
<text x="392.6" y="268.7">SCALE:</text>
</g>
<g font-size="1.4" fill="#050504">
<text x="302.6" y="248.3">(UNLESS OTHERWISE SPECIFIED)</text>
<text x="335.9" y="269.9">DRAWN DATE:</text>
<text x="335.9" y="264.3">DRAWN BY:</text>
<text x="363.6" y="264.3">APPROVED BY:</text>
<text x="363.6" y="269.9">APPROVED DATE:</text>
</g>
</svg>
